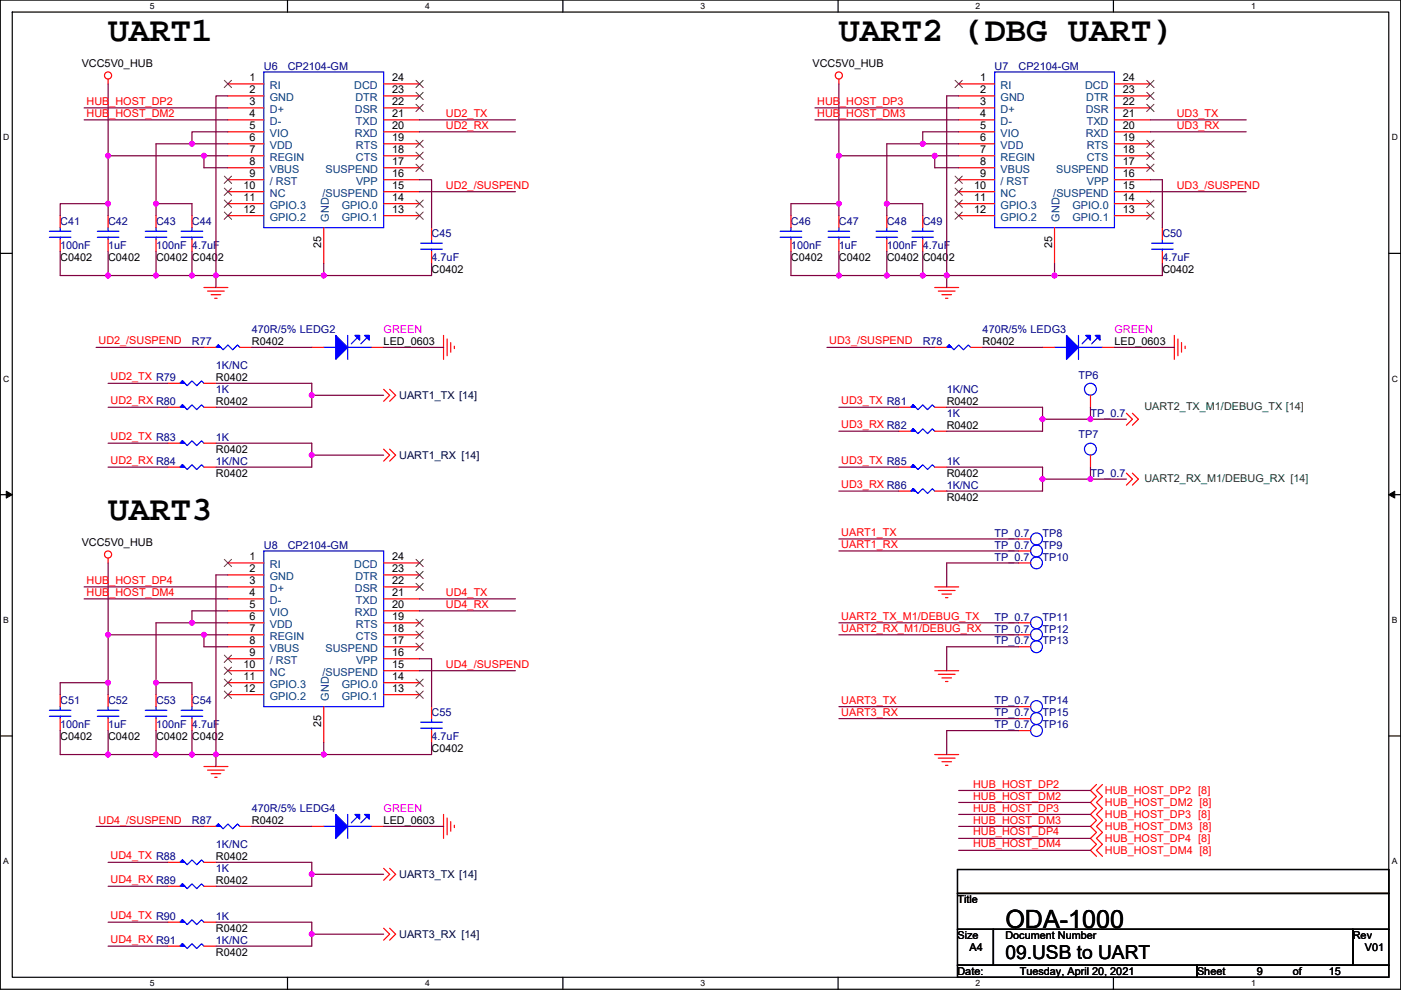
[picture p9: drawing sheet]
<svg xmlns="http://www.w3.org/2000/svg" width="297mm" height="210mm" viewBox="0 0 297 210" stroke-linecap="round" stroke-linejoin="round" font-family="sans-serif">
<path d="M.1 0h296.9v209.8h-296.9zM2.6 2.6h291.8v204.7h-291.8z" fill="none" stroke="#000" stroke-width=".25"/>
<g fill="#fff">
<path d="M31.8 .3h1v2h-1z"/>
<path d="M31.8 207.5h1v2.1h-1z"/>
</g>
<path d="M61 0v2.6M61 207.3v2.5" fill="none" stroke="#000" stroke-width=".25"/>
<g fill="#fff">
<path d="M90.1 .3h1v2h-1z"/>
<path d="M90.1 207.5h1v2.1h-1z"/>
</g>
<path d="M119.3 0v2.6M119.3 207.3v2.5" fill="none" stroke="#000" stroke-width=".25"/>
<g fill="#fff">
<path d="M148.5 .3h1v2h-1z"/>
<path d="M148.5 207.5h1v2.1h-1z"/>
</g>
<path d="M177.7 0v2.6M177.7 207.3v2.5" fill="none" stroke="#000" stroke-width=".25"/>
<g fill="#fff">
<path d="M206.9 .3h1v2h-1z"/>
<path d="M206.9 207.5h1v2.1h-1z"/>
</g>
<path d="M236.1 0v2.6M236.1 207.3v2.5" fill="none" stroke="#000" stroke-width=".25"/>
<g fill="#fff">
<path d="M265.2 .3h1v2h-1z"/>
<path d="M265.2 207.5h1v2.1h-1z"/>
<path d="M.7 28.2h1.3v2h-1.3z"/>
<path d="M295.1 28.2h1.3v2h-1.3z"/>
<path d="M.7 79.3h1.3v2.1h-1.3z"/>
<path d="M295.1 79.3h1.3v2.1h-1.3z"/>
</g>
<path d="M.1 53.7h2.5M294.4 53.7h2.6" fill="none" stroke="#000" stroke-width=".25"/>
<g fill="#fff">
<path d="M.7 130.5h1.2v2h-1.2z"/>
<path d="M295.1 130.5h1.2v2h-1.2z"/>
</g>
<path d="M.1 104.9h2.5M294.4 104.9h2.6" fill="none" stroke="#000" stroke-width=".25"/>
<path d="M1.3 104.2l1.3 .7-1.3 .7zM294.4 104.9l1.3-.7v1.4z" fill="#000" stroke="#000" stroke-width=".21"/>
<g fill="#fff">
<path d="M.7 181.7h1.2v2h-1.2z"/>
<path d="M295.1 181.7h1.2v2h-1.2z"/>
</g>
<path d="M.1 156.1h2.5M294.4 156.1h2.6M203 184.4h91.4v5.1h-91.4zM203 189.5h91.4v7.6h-91.4zM203 197.1h7.6v7.6h-7.6zM210.6 197.1h76.2v7.6h-76.2zM286.8 197.1h7.6v7.6h-7.6zM203 204.7h50.8v2.6h-50.8zM253.8 204.7h40.6v2.6h-40.6z" fill="none" stroke="#000" stroke-width=".25"/>
<g fill="none" stroke="#f00" stroke-width=".25">
<path d="M22.9 16.8v1M48.3 17.8h7.6M81.3 17.8h7.7M177.9 16.8v1M203.3 17.8h7.6M236.3 17.8h7.6M48.3 20.3h7.6M48.3 22.9h7.6M48.3 25.4h7.6M48.3 28h7.6M48.3 30.5h7.6M48.3 33h7.6"/>
<path d="M48.3 35.6h7.6M48.3 38.1h7.6M81.3 38.1h7.7M81.3 35.6h7.7M81.3 33h7.7M81.3 30.5h7.7M81.3 28h7.7M81.3 25.4h7.7M81.3 22.9h7.7M81.3 20.3h7.7M203.3 20.3h7.6M203.3 22.9h7.6"/>
<path d="M203.3 25.4h7.6M203.3 28h7.6M203.3 30.5h7.6M203.3 33h7.6M203.3 35.6h7.6M203.3 38.1h7.6M236.3 38.1h7.6M236.3 35.6h7.6M236.3 33h7.6M236.3 30.5h7.6M236.3 28h7.6M236.3 25.4h7.6"/>
<path d="M236.3 22.9h7.6M236.3 20.3h7.6M12.8 50.8v2.6M12.8 45.7v2.6M22.9 50.8v2.6M22.9 45.7v2.6M33.1 50.8v2.6M33.1 45.7v2.6M40.7 50.8v2.6M40.7 45.7v2.6M48.3 40.7h7.6M48.3 43.2h7.6"/>
<path d="M48.3 45.7h7.6M68.6 48.3v7.6M81.3 45.7h7.7M81.3 43.2h7.7M81.3 40.7h7.7M91.5 53.4v2.5M91.5 48.3v2.5M167.7 50.8v2.6M167.7 45.7v2.6M177.9 50.8v2.6M177.9 45.7v2.6M188 50.8v2.6"/>
<path d="M188 45.7v2.6M195.6 50.8v2.6M195.6 45.7v2.6M203.3 40.7h7.6M203.3 43.2h7.6M203.3 45.7h7.6M223.6 48.3v7.6M236.3 45.7h7.6M236.3 43.2h7.6M236.3 40.7h7.6M246.4 53.4v2.5M246.4 48.3v2.5"/>
<path d="M43.2 73.7h2.6M43.2 61h5.1M44 61.7h3.6M44.8 62.5h2M45.5 63.3h.5M50.9 73.7h2.5M66.1 73.7h2.5M78.8 73.7h2.5M94 71.1v5.1M94.8 71.9v3.6M95.6 72.7v2M96.3 73.4v.5"/>
<path d="M198.2 61h5.1M198.2 73.7h2.5M198.9 61.7h3.6M199.7 62.5h2M200.5 63.3h.5M205.8 73.7h2.5M221 73.7h2.6M233.7 73.7h2.6M249 71.1v5.1M249.7 71.9v3.6M250.5 72.7v2M251.3 73.4v.5"/>
<path d="M35.6 94h2.6M35.6 86.4h2.6M35.6 99.1h2.6M35.6 81.3h2.6M43.2 94h2.6M43.2 86.4h2.6M43.2 99.1h2.6M43.2 81.3h2.6M81.3 82.6l1.3 1.2-1.3 1.3M81.3 95.3l1.3 1.2-1.3 1.3M82.6 82.6l1.3 1.2-1.3 1.3M82.6 95.3l1.3 1.2-1.3 1.3"/>
<path d="M190.6 99.1h2.5M190.6 86.4h2.5M190.6 91.5h2.5M198.2 99.1h2.5M198.2 86.4h2.5M198.2 91.5h2.5M231.2 96.5v2.6M231.2 83.8v2.6M238.8 87.7l1.3 1.2-1.3 1.3M240.1 87.7l1.3 1.2-1.3 1.3M22.9 118.4v1M48.3 119.4h7.6"/>
<path d="M81.3 119.4h7.7M190.6 104.2h2.5M198.2 104.2h2.5M216 119.4h2.5M216 114.3h2.5M216 116.9h2.5M238.8 100.4l1.3 1.2-1.3 1.3M240.1 100.4l1.3 1.2-1.3 1.3M48.3 121.9h7.6M48.3 124.5h7.6M48.3 127h7.6M48.3 129.6h7.6"/>
<path d="M48.3 132.1h7.6M48.3 134.6h7.6M48.3 137.2h7.6M48.3 139.7h7.6M81.3 139.7h7.7M81.3 137.2h7.7M81.3 134.6h7.7M81.3 132.1h7.7M81.3 129.6h7.7M81.3 127h7.7M81.3 124.5h7.7M81.3 121.9h7.7"/>
<path d="M198.2 124.5h5.1M198.9 125.2h3.6M199.7 126h2M200.5 126.8h.5M216 132.1h2.5M216 134.6h2.5M216 137.2h2.5M12.8 152.4v2.6M12.8 147.3v2.6M22.9 152.4v2.6M22.9 147.3v2.6M33.1 152.4v2.6"/>
<path d="M33.1 147.3v2.6M40.7 152.4v2.6M40.7 147.3v2.6M48.3 142.3h7.6M48.3 144.8h7.6M48.3 147.3h7.6M68.6 149.9v7.6M81.3 147.3h7.7M81.3 144.8h7.7M81.3 142.3h7.7M91.5 155v2.5M91.5 149.9v2.5"/>
<path d="M198.2 142.3h5.1M198.9 143h3.6M199.7 143.8h2M200.5 144.5h.5M216 149.9h2.5M216 152.4h2.5M216 155h2.5M43.2 175.3h2.6M43.2 162.6h5.1M44 163.3h3.6M44.8 164.1h2M45.5 164.9h.5"/>
<path d="M50.9 175.3h2.5M66.1 175.3h2.5M78.8 175.3h2.5M94 172.7v5.1M94.8 173.5v3.6M95.6 174.3v2M96.3 175v.5M198.2 160h5.1M198.9 160.8h3.6M199.7 161.6h2M200.5 162.3h.5M232.5 166.4l-1.3 1.3 1.3 1.2-1.3 1.3 1.3 1.3-1.3 1.2 1.3 1.3-1.3 1.3 1.3 1.3-1.3 1.2 1.3 1.3-1.3 1.3 1.3 1.2"/>
<path d="M233.7 166.4l-1.2 1.3 1.2 1.2-1.2 1.3 1.2 1.3-1.2 1.2 1.2 1.3-1.2 1.3 1.2 1.3-1.2 1.2 1.2 1.3-1.2 1.3 1.2 1.2M35.6 195.6h2.6M35.6 182.9h2.6M35.6 188h2.6M43.2 195.6h2.6M43.2 182.9h2.6M43.2 188h2.6M81.3 184.2l1.3 1.2-1.3 1.3M81.3 196.9l1.3 1.2-1.3 1.3M82.6 184.2l1.3 1.2-1.3 1.3M82.6 196.9l1.3 1.2-1.3 1.3M35.6 200.7h2.6"/>
<path d="M43.2 200.7h2.6"/>
<circle cx="22.9" cy="16" r=".76"/>
<circle cx="177.8" cy="16" r=".76"/>
<circle cx="22.9" cy="117.6" r=".76"/>
</g>
<g fill="none" stroke="#00f" stroke-width=".25">
<path d="M55.9 15.3h25.4v33h-25.4zM210.9 15.3h25.4v33h-25.4zM10.5 49h4.5M10.5 50.3h4.5M12.8 50.3v.5M12.8 48.3v.7M20.6 49h4.6M20.6 50.3h4.6M22.9 50.3v.5M22.9 48.3v.7M30.8 49h4.6M30.8 50.3h4.6"/>
<path d="M33.1 50.3v.5M33.1 48.3v.7M38.4 49h4.6M38.4 50.3h4.6M40.7 50.3v.5M40.7 48.3v.7M89.2 51.6h4.6M89.2 52.9h4.6M91.5 52.9v.5M91.5 50.8v.8M165.4 49h4.6M165.4 50.3h4.6"/>
<path d="M167.7 50.3v.5M167.7 48.3v.7M175.6 49h4.5M175.6 50.3h4.5M177.9 50.3v.5M177.9 48.3v.7M185.7 49h4.6M185.7 50.3h4.6M188 50.3v.5M188 48.3v.7M193.4 49h4.5M193.4 50.3h4.5"/>
<path d="M195.6 50.3v.5M195.6 48.3v.7M244.2 51.6h4.5M244.2 52.9h4.5M246.4 52.9v.5M246.4 50.8v.8M45.8 73.7l.5-.5 1 1 1-1 1 1 1.1-1 .5 .5M68.6 73.7h2.6M73.7 71.1v5.1M73.7 73.7h5.1M75.8 71.6l-1.3 1.3M77.8 71.6l-1.3 1.3"/>
<path d="M200.7 73.7l.5-.5 1 1 1.1-1 1 1 1-1 .5 .5M223.6 73.7h2.5M228.7 71.1v5.1M228.7 73.7h5M230.7 71.6l-1.3 1.3M232.7 71.6l-1.2 1.3M38.2 94l.5-.5 1 1 1-1 1 1 1-1 .5 .5M38.2 86.4l.5-.5 1 1 1-1 1 1 1-1 .5 .5M38.2 99.1l.5-.5 1 1 1-1 1 1 1-1 .5 .5M38.2 81.3l.5-.5 1 1 1-1 1 1 1-1 .5 .5M193.1 99.1l.5-.5 1 1 1-1 1.1 1 1-1 .5 .5M193.1 86.4l.5-.5 1 1 1-1 1.1 1 1-1 .5 .5"/>
<path d="M193.1 91.5l.5-.5 1 1 1-1 1.1 1 1-1 .5 .5M55.9 116.9h25.4v33h-25.4zM193.1 104.2l.5-.5 1 1 1-1 1.1 1 1-1 .5 .5M10.5 150.6h4.5M10.5 151.9h4.5M12.8 151.9v.5M12.8 149.9v.7M20.6 150.6h4.6M20.6 151.9h4.6M22.9 151.9v.5M22.9 149.9v.7M30.8 150.6h4.6"/>
<path d="M30.8 151.9h4.6M33.1 151.9v.5M33.1 149.9v.7M38.4 150.6h4.6M38.4 151.9h4.6M40.7 151.9v.5M40.7 149.9v.7M89.2 153.2h4.6M89.2 154.5h4.6M91.5 154.5v.5M91.5 152.4v.8M45.8 175.3l.5-.5 1 1 1-1 1 1 1.1-1 .5 .5"/>
<path d="M68.6 175.3h2.6M73.7 172.7v5.1M73.7 175.3h5.1M75.8 173.2l-1.3 1.3M77.8 173.2l-1.3 1.3M38.2 195.6l.5-.5 1 1 1-1 1 1 1-1 .5 .5M38.2 182.9l.5-.5 1 1 1-1 1 1 1-1 .5 .5M38.2 188l.5-.5 1 1 1-1 1 1 1-1 .5 .5M38.2 200.7l.5-.5 1 1 1-1 1 1 1-1 .5 .5"/>
<circle cx="231.2" cy="82.6" r="1.26"/>
<circle cx="231.2" cy="95.3" r="1.26"/>
<circle cx="219.8" cy="119.4" r="1.26"/>
<circle cx="219.8" cy="116.8" r="1.26"/>
<circle cx="219.8" cy="114.3" r="1.26"/>
<circle cx="219.8" cy="132.1" r="1.26"/>
<circle cx="219.8" cy="134.6" r="1.26"/>
<circle cx="219.8" cy="137.2" r="1.26"/>
<circle cx="219.8" cy="149.9" r="1.26"/>
<circle cx="219.8" cy="152.4" r="1.26"/>
<circle cx="219.8" cy="154.9" r="1.26"/>
</g>
<g fill="#00f" stroke="#00f" stroke-width=".25">
<path d="M193.6 98.6l.5 .5h-1l.5-.5 .5 .5z" fill-rule="evenodd"/>
<path d="M193.6 85.9l.5 .5h-1l.5-.5 .5 .5z" fill-rule="evenodd"/>
<path d="M46.3 73.2l.5 .5h-1l.5-.5 .5 .5z" fill-rule="evenodd"/>
<path d="M201.2 73.2l.5 .5h-1l.5-.5 .5 .5z" fill-rule="evenodd"/>
<path d="M38.7 93.5l.5 .5h-1l.5-.5 .5 .5z" fill-rule="evenodd"/>
<path d="M46.3 174.8l.5 .5h-1l.5-.5 .5 .5z" fill-rule="evenodd"/>
<path d="M38.7 85.9l.5 .5h-1l.5-.5 .5 .5z" fill-rule="evenodd"/>
<path d="M71.2 71.1l2.5 2.6-2.5 2.5z" fill-rule="evenodd"/>
<path d="M75.2 71.1h1.1v1.1z" fill-rule="evenodd"/>
<path d="M77.3 71.1h1v1.1z" fill-rule="evenodd"/>
<path d="M226.1 71.1l2.6 2.6-2.6 2.5z" fill-rule="evenodd"/>
<path d="M230.2 71.1h1v1.1z" fill-rule="evenodd"/>
<path d="M232.2 71.1h1v1.1z" fill-rule="evenodd"/>
<path d="M38.7 195.1l.5 .5h-1l.5-.5 .5 .5z" fill-rule="evenodd"/>
<path d="M71.2 172.7l2.5 2.6-2.5 2.5z" fill-rule="evenodd"/>
<path d="M75.2 172.7h1.1v1.1z" fill-rule="evenodd"/>
<path d="M77.3 172.7h1v1.1z" fill-rule="evenodd"/>
<path d="M38.7 98.6l.5 .5h-1l.5-.5 .5 .5z" fill-rule="evenodd"/>
<path d="M193.6 103.7l.5 .5h-1l.5-.5 .5 .5z" fill-rule="evenodd"/>
<path d="M193.6 91l.5 .5h-1l.5-.5 .5 .5z" fill-rule="evenodd"/>
<path d="M38.7 182.4l.5 .5h-1l.5-.5 .5 .5z" fill-rule="evenodd"/>
<path d="M38.7 200.2l.5 .5h-1l.5-.5 .5 .5z" fill-rule="evenodd"/>
<path d="M38.7 187.5l.5 .5h-1l.5-.5 .5 .5z" fill-rule="evenodd"/>
<path d="M38.7 80.8l.5 .5h-1l.5-.5 .5 .5z" fill-rule="evenodd"/>
</g>
<g fill="none" stroke="#804000" stroke-width=".21">
<path d="M47.6 17l1.5 1.6M49.1 17l-1.6 1.6M88.2 19.6l1.5 1.5M88.2 17l1.5 1.6M89.7 19.6l-1.5 1.5M89.7 17l-1.5 1.6M202.5 17l1.5 1.6M204 17l-1.5 1.6M243.1 19.6l1.6 1.5M243.1 17l1.6 1.6M244.7 19.6l-1.6 1.5M244.7 17l-1.6 1.6"/>
<path d="M47.6 37.4l1.5 1.5M47.6 39.9l1.5 1.5M49.1 37.4l-1.6 1.5M49.1 39.9l-1.6 1.5M88.2 34.8l1.5 1.6M88.2 32.3l1.5 1.5M88.2 29.7l1.5 1.6M88.2 22.1l1.5 1.6M89.7 34.8l-1.5 1.6M89.7 32.3l-1.5 1.5M89.7 29.7l-1.5 1.6M89.7 22.1l-1.5 1.6"/>
<path d="M202.5 37.4l1.5 1.5M202.5 39.9l1.5 1.5M204 37.4l-1.5 1.5M204 39.9l-1.5 1.5M243.1 34.8l1.6 1.6M243.1 32.3l1.6 1.5M243.1 29.7l1.6 1.6M243.1 22.1l1.6 1.6M244.7 34.8l-1.6 1.6M244.7 32.3l-1.6 1.5M244.7 29.7l-1.6 1.6M244.7 22.1l-1.6 1.6"/>
<path d="M47.6 42.4l1.5 1.6M47.6 45l1.5 1.5M49.1 42.4l-1.6 1.6M49.1 45l-1.6 1.5M88.2 45l1.5 1.5M88.2 42.4l1.5 1.6M89.7 45l-1.5 1.5M89.7 42.4l-1.5 1.6M202.5 42.4l1.5 1.6M202.5 45l1.5 1.5M204 42.4l-1.5 1.6M204 45l-1.5 1.5"/>
<path d="M243.1 45l1.6 1.5M243.1 42.4l1.6 1.6M244.7 45l-1.6 1.5M244.7 42.4l-1.6 1.6M47.6 118.6l1.5 1.6M49.1 118.6l-1.6 1.6M88.2 118.6l1.5 1.6M89.7 118.6l-1.5 1.6M47.6 139l1.5 1.5M49.1 139l-1.6 1.5M88.2 136.4l1.5 1.6M88.2 133.9l1.5 1.5"/>
<path d="M88.2 131.3l1.5 1.6M88.2 123.7l1.5 1.6M88.2 121.2l1.5 1.5M89.7 136.4l-1.5 1.6M89.7 133.9l-1.5 1.5M89.7 131.3l-1.5 1.6M89.7 123.7l-1.5 1.6M89.7 121.2l-1.5 1.5M47.6 141.5l1.5 1.5M47.6 144l1.5 1.6M47.6 146.6l1.5 1.5M49.1 141.5l-1.6 1.5"/>
<path d="M49.1 144l-1.6 1.6M49.1 146.6l-1.6 1.5M88.2 146.6l1.5 1.5M88.2 144l1.5 1.6M89.7 146.6l-1.5 1.5M89.7 144l-1.5 1.6"/>
</g>
<g fill="none" stroke="#800040" stroke-width=".25">
<path d="M22.9 17.8v15.2M177.9 17.8v15.2M17.8 22.9h30.5M17.8 25.4h30.5M22.9 33h20.3M22.9 33v10.2M40.7 30.5h-7.6v12.7M40.7 30.5h7.6M43.2 33h5.1M43.2 33v2.6h5.1M48.3 28h-7.6v2.5M48.3 20.3h-2.5v38.1h-5.1"/>
<path d="M89 38.1h2.5v10.2M89 25.4h20.3M89 28h20.3M172.8 22.9h30.5M172.8 25.4h30.5M177.9 33v10.2M177.9 33h20.3M195.6 30.5h-7.6v12.7M195.6 30.5h7.7M198.2 33v2.6h5.1M198.2 33h5.1M203.3 20.3h-2.6v38.1"/>
<path d="M203.3 28h-7.7v2.5M243.9 25.4h20.3M243.9 28h20.3M243.9 38.1h2.5v10.2M12.8 53.4v5h20.3M22.9 43.2h-10.1v2.5M22.9 43.2v2.5M22.9 53.4v5M33.1 43.2h7.6v2.5M33.1 43.2v2.5M33.1 58.4h7.6M33.1 53.4v5"/>
<path d="M40.7 53.4v5M68.6 55.9v2.5M68.6 58.4h-22.8v2.6M89 40.7h20.3M91.5 55.9v2.5h-22.9M167.7 53.4v5h10.2M177.9 53.4v5M177.9 43.2h-10.2v2.5M177.9 43.2v2.5M177.9 58.4h10.1M188 43.2h7.6v2.5M188 58.4h7.6"/>
<path d="M188 43.2v2.5M188 53.4v5M195.6 53.4v5M195.6 58.4h5.1M200.7 58.4h22.9M200.7 58.4v2.6M223.6 55.9v2.5M243.9 40.7h20.3M246.4 55.9v2.5h-22.8M20.4 73.7h22.8M53.4 73.7h12.7M81.3 73.7h12.7"/>
<path d="M175.3 73.7h22.9M208.3 73.7h12.7M236.3 73.7h12.7M22.9 81.3h12.7M22.9 86.4h12.7M22.9 94h12.7M22.9 99.1h12.7M45.8 81.3h20.3v2.5M45.8 94h20.3v2.5M66.1 83.8h15.2M66.1 96.5h15.2M66.1 83.8v2.6h-20.3"/>
<path d="M66.1 96.5v2.6h-20.3M177.9 99.1h12.7M177.9 91.5h12.7M177.9 86.4h12.7M200.7 86.4h20.3v2.5M200.7 99.1h20.3v2.5M221 88.9h10.2M221 88.9v2.6h-20.3M231.2 86.4v2.5M231.2 99.1v2.5M231.2 88.9h7.6M22.9 119.4v15.2"/>
<path d="M177.9 114.3h38.1M177.9 104.2h12.7M177.9 116.9h38.1M216 119.4h-15.3v5.1M221 101.6h10.2M221 101.6v2.6h-20.3M231.2 101.6h7.6M17.8 124.5h30.5M17.8 127h30.5M22.9 134.6v10.2M22.9 134.6h20.3M40.7 132.1h7.6"/>
<path d="M40.7 132.1h-7.6v12.7M43.2 134.6v2.6h5.1M43.2 134.6h5.1M48.3 121.9h-2.5v38.1M48.3 129.6h-7.6v2.5M89 127h20.3M89 129.6h20.3M89 139.7h2.5v10.2M177.9 134.6h38.1M177.9 132.1h38.1M216 137.2h-15.3v5.1M12.8 155v5h10.1"/>
<path d="M22.9 144.8h-10.1v2.5M22.9 144.8v2.5M22.9 155v5M33.1 144.8h7.6v2.5M33.1 144.8v2.5M33.1 155v5M40.7 155v5M68.6 157.5v2.5M89 142.3h20.3M91.5 157.5v2.5h-22.9M177.9 152.4h38.1M177.9 149.9h38.1"/>
<path d="M216 155h-15.3v5M20.4 175.3h22.8M22.9 160h10.2M33.1 160h7.6M40.7 160h5.1M45.8 160h22.8M45.8 160v2.6M53.4 175.3h12.7M81.3 175.3h12.7M203.3 170.2h27.9M203.3 172.7h27.9M203.3 175.3h27.9"/>
<path d="M203.3 177.8h27.9M203.3 167.7h27.9M22.9 182.9h12.7M22.9 188h12.7M22.9 195.6h12.7M45.8 182.9h20.3v2.5M45.8 195.6h20.3v2.5M66.1 185.4h15.2M66.1 198.1h15.2M66.1 185.4v2.6h-20.3M66.1 198.1v2.6h-20.3M203.3 180.4h27.9"/>
<path d="M22.9 200.7h12.7"/>
</g>
<g fill="#f0f" stroke="#f0f" stroke-width=".25">
<circle cx="66.1" cy="83.8" r=".5"/>
<circle cx="66.1" cy="96.5" r=".5"/>
<circle cx="66.1" cy="185.4" r=".5"/>
<circle cx="66.1" cy="198.1" r=".5"/>
<circle cx="45.8" cy="58.4" r=".5"/>
<circle cx="40.7" cy="30.5" r=".5"/>
<circle cx="22.9" cy="33" r=".5"/>
<circle cx="43.2" cy="33" r=".5"/>
<circle cx="22.9" cy="43.2" r=".5"/>
<circle cx="33.1" cy="43.2" r=".5"/>
<circle cx="22.9" cy="58.4" r=".5"/>
<circle cx="33.1" cy="58.4" r=".5"/>
<circle cx="40.7" cy="58.4" r=".5"/>
<circle cx="68.6" cy="58.4" r=".5"/>
<circle cx="45.8" cy="160" r=".5"/>
<circle cx="40.7" cy="132.1" r=".5"/>
<circle cx="33.1" cy="144.8" r=".5"/>
<circle cx="43.2" cy="134.6" r=".5"/>
<circle cx="22.9" cy="134.6" r=".5"/>
<circle cx="22.9" cy="144.8" r=".5"/>
<circle cx="22.9" cy="160" r=".5"/>
<circle cx="33.1" cy="160" r=".5"/>
<circle cx="40.7" cy="160" r=".5"/>
<circle cx="68.6" cy="160" r=".5"/>
<circle cx="231.2" cy="88.9" r=".5"/>
<circle cx="221" cy="88.9" r=".5"/>
<circle cx="231.2" cy="101.6" r=".5"/>
<circle cx="221" cy="101.6" r=".5"/>
<circle cx="200.7" cy="58.4" r=".5"/>
<circle cx="195.6" cy="30.5" r=".5"/>
<circle cx="177.8" cy="43.2" r=".5"/>
<circle cx="198.2" cy="33" r=".5"/>
<circle cx="177.8" cy="33" r=".5"/>
<circle cx="188" cy="43.2" r=".5"/>
<circle cx="177.8" cy="58.4" r=".5"/>
<circle cx="188" cy="58.4" r=".5"/>
<circle cx="195.6" cy="58.4" r=".5"/>
<circle cx="223.6" cy="58.4" r=".5"/>
</g>
<g font-size="7.4">
<text x="22.9" y="8.7">UART1</text>
<text x="177.9" y="8.7">UART2 (DBG UART)</text>
<text x="22.9" y="110.3">UART3</text>
</g>
<text font-size="5.3" x="213.2" y="196.8">ODA-1000</text>
<text font-size="4.1" x="213.2" y="203.3">09.USB to UART</text>
<g font-size="2.3">
<text x="17.3" y="14.3">VCC5V0_HUB</text>
<text x="52.9" y="17.3">1</text>
<text x="83.1" y="17.3">24</text>
<text x="172.3" y="14.3">VCC5V0_HUB</text>
<text x="207.8" y="17.3">1</text>
<text x="238.1" y="17.3">24</text>
<text x="52.9" y="19.8">2</text>
<text x="52.9" y="22.4">3</text>
<text x="83.1" y="22.4">22</text>
<text x="83.1" y="19.8">23</text>
<text x="207.8" y="19.8">2</text>
<text x="207.8" y="22.4">3</text>
<text x="238.1" y="22.4">22</text>
<text x="238.1" y="19.8">23</text>
<text x="52.9" y="24.9">4</text>
<text x="52.9" y="27.4">5</text>
<text x="52.9" y="30">6</text>
<text x="83.1" y="27.4">20</text>
<text x="83.1" y="30">19</text>
<text x="83.1" y="24.9">21</text>
<text x="207.8" y="24.9">4</text>
<text x="207.8" y="27.4">5</text>
<text x="207.8" y="30">6</text>
<text x="238.1" y="27.4">20</text>
<text x="238.1" y="30">19</text>
<text x="238.1" y="24.9">21</text>
<text x="52.9" y="32.5">7</text>
<text x="52.9" y="35.1">8</text>
<text x="83.1" y="35.1">17</text>
<text x="83.1" y="32.5">18</text>
<text x="207.8" y="32.5">7</text>
<text x="207.8" y="35.1">8</text>
<text x="238.1" y="35.1">17</text>
<text x="238.1" y="32.5">18</text>
<text x="51.6" y="40.1">10</text>
<text x="52.9" y="37.6">9</text>
<text x="83.1" y="37.6">16</text>
<text x="83.1" y="40.1">15</text>
<text x="206.6" y="40.1">10</text>
<text x="207.8" y="37.6">9</text>
<text x="238.1" y="40.1">15</text>
<text x="238.1" y="37.6">16</text>
<text x="51.6" y="42.7">11</text>
<text x="51.6" y="45.2">12</text>
<text x="83.1" y="45.2">13</text>
<text x="83.1" y="42.7">14</text>
<text x="206.6" y="42.7">11</text>
<text x="206.6" y="45.2">12</text>
<text x="238.1" y="45.2">13</text>
<text x="238.1" y="42.7">14</text>
<text x="68.1" y="52.6" transform="rotate(-90 68.1 52.6)">25</text>
<text x="223.1" y="52.6" transform="rotate(-90 223.1 52.6)">25</text>
<text x="12.8" y="55.4">C0402</text>
<text x="22.9" y="55.4">C0402</text>
<text x="33.1" y="55.4">C0402 C0402</text>
<text x="91.5" y="58">C0402</text>
<text x="167.7" y="55.4">C0402</text>
<text x="177.9" y="55.4">C0402</text>
<text x="188" y="55.4">C0402</text>
<text x="195.6" y="55.4">C0402</text>
<text x="246.4" y="58">C0402</text>
<text x="53.4" y="73.2">R0402</text>
<text x="81.3" y="73.2">LED_0603</text>
<text x="208.3" y="73.2">R0402</text>
<text x="236.3" y="73.2">LED_0603</text>
<text x="45.8" y="80.8">R0402</text>
<text x="45.8" y="85.9">R0402</text>
<text x="200.7" y="85.9">R0402</text>
<text x="200.7" y="91">R0402</text>
<text x="45.8" y="96.1">R0402</text>
<text x="45.8" y="101.1">R0402</text>
<text x="200.7" y="101.1">R0402</text>
<text x="200.7" y="106.2">R0402</text>
<text x="17.3" y="115.9">VCC5V0_HUB</text>
<text x="52.9" y="118.9">1</text>
<text x="83.1" y="118.9">24</text>
<text x="52.9" y="121.4">2</text>
<text x="52.9" y="124">3</text>
<text x="83.1" y="124">22</text>
<text x="83.1" y="121.4">23</text>
<text x="52.9" y="126.5">4</text>
<text x="52.9" y="129">5</text>
<text x="52.9" y="131.6">6</text>
<text x="83.1" y="129">20</text>
<text x="83.1" y="131.6">19</text>
<text x="83.1" y="126.5">21</text>
<text x="52.9" y="134.1">7</text>
<text x="52.9" y="136.7">8</text>
<text x="83.1" y="136.7">17</text>
<text x="83.1" y="134.1">18</text>
<text x="51.6" y="141.7">10</text>
<text x="52.9" y="139.2">9</text>
<text x="83.1" y="139.2">16</text>
<text x="83.1" y="141.7">15</text>
<text x="51.6" y="144.3">11</text>
<text x="51.6" y="146.8">12</text>
<text x="83.1" y="146.8">13</text>
<text x="83.1" y="144.3">14</text>
<text x="68.1" y="154.2" transform="rotate(-90 68.1 154.2)">25</text>
<text x="12.8" y="157">C0402</text>
<text x="22.9" y="157">C0402</text>
<text x="33.1" y="157">C0402 C0402</text>
<text x="91.5" y="159.6">C0402</text>
<text x="53.4" y="174.8">R0402</text>
<text x="81.3" y="174.8">LED_0603</text>
<text x="45.8" y="182.4">R0402</text>
<text x="45.8" y="187.5">R0402</text>
<text x="203" y="191.6">Title</text>
<text x="45.8" y="197.7">R0402</text>
<text x="45.8" y="202.7">R0402</text>
<text x="203" y="199.2">Size</text>
<text x="205.5" y="201.7">A4</text>
<text x="213.2" y="199.2">Document Number</text>
<text x="286.8" y="199.2">Rev</text>
<text x="289.4" y="201.7">V01</text>
<text x="203" y="206.8">Date:</text>
<text x="216.2" y="206.8">Tuesday, April 20, 2021</text>
<text x="253.8" y="206.8">Sheet</text>
<text x="266.5" y="206.8">9</text>
<text x="274.1" y="206.8">of</text>
<text x="281.7" y="206.8">15</text>
</g>
<g font-size="2.3" fill="#000080">
<text x="55.9" y="14.8">U6</text>
<text x="61" y="14.8">CP2104-GM</text>
<text x="210.9" y="14.8">U7</text>
<text x="216" y="14.8">CP2104-GM</text>
<text x="12.8" y="47.8">C41</text>
<text x="22.9" y="47.8">C42</text>
<text x="33.1" y="47.8">C43</text>
<text x="40.7" y="47.8">C44</text>
<text x="167.7" y="47.8">C46</text>
<text x="177.9" y="47.8">C47</text>
<text x="188" y="47.8">C48</text>
<text x="195.6" y="47.8">C49</text>
<text x="12.8" y="52.9">100nF</text>
<text x="22.9" y="52.9">1uF</text>
<text x="33.1" y="52.9">100nF 4.7uF</text>
<text x="91.5" y="50.3">C45</text>
<text x="167.7" y="52.9">100nF</text>
<text x="177.9" y="52.9">1uF</text>
<text x="188" y="52.9">100nF</text>
<text x="195.6" y="52.9">4.7uF</text>
<text x="246.4" y="50.3">C50</text>
<text x="91.5" y="55.4">4.7uF</text>
<text x="246.4" y="55.4">4.7uF</text>
<text x="53.4" y="70.7">470R/5% LEDG2</text>
<text x="208.3" y="70.7">470R/5% LEDG3</text>
<text x="40.7" y="73.2">R77</text>
<text x="195.6" y="73.2">R78</text>
<text x="45.8" y="83.4">1K</text>
<text x="45.8" y="78.3">1K/NC</text>
<text x="200.7" y="83.4">1K/NC</text>
<text x="228.7" y="80.3">TP6</text>
<text x="200.7" y="88.4">1K</text>
<text x="231.2" y="88.4">TP_0.7</text>
<text x="45.8" y="93.5">1K</text>
<text x="228.7" y="93">TP7</text>
<text x="45.8" y="98.6">1K/NC</text>
<text x="200.7" y="98.6">1K</text>
<text x="231.2" y="101.1">TP_0.7</text>
<text x="200.7" y="103.7">1K/NC</text>
<text x="210.9" y="113.8">TP_0.7</text>
<text x="221" y="113.8">TP8</text>
<text x="55.9" y="116.4">U8</text>
<text x="61" y="116.4">CP2104-GM</text>
<text x="210.9" y="118.9">TP_0.7</text>
<text x="210.9" y="116.4">TP_0.7</text>
<text x="221" y="118.9">TP10</text>
<text x="221" y="116.4">TP9</text>
<text x="210.9" y="131.6">TP_0.7</text>
<text x="221" y="131.6">TP11</text>
<text x="210.9" y="134.2">TP_0.7</text>
<text x="210.9" y="136.7">TP_0.7</text>
<text x="221" y="134.2">TP12</text>
<text x="221" y="136.7">TP13</text>
<text x="12.8" y="149.4">C51</text>
<text x="22.9" y="149.4">C52</text>
<text x="33.1" y="149.4">C53</text>
<text x="40.7" y="149.4">C54</text>
<text x="210.9" y="149.4">TP_0.7</text>
<text x="221" y="149.4">TP14</text>
<text x="12.8" y="154.5">100nF</text>
<text x="22.9" y="154.5">1uF</text>
<text x="33.1" y="154.5">100nF 4.7uF</text>
<text x="91.5" y="151.9">C55</text>
<text x="210.9" y="151.9">TP_0.7</text>
<text x="210.9" y="154.5">TP_0.7</text>
<text x="221" y="151.9">TP15</text>
<text x="221" y="154.5">TP16</text>
<text x="91.5" y="157">4.7uF</text>
<text x="53.4" y="172.3">470R/5% LEDG4</text>
<text x="40.7" y="174.8">R87</text>
<text x="45.8" y="179.9">1K/NC</text>
<text x="45.8" y="185">1K</text>
<text x="45.8" y="195.1">1K</text>
<text x="45.8" y="200.2">1K/NC</text>
</g>
<g font-size="2.3" fill="#f00">
<text x="18.3" y="22.3">HUB_HOST_DP2</text>
<text x="173.3" y="22.3">HUB_HOST_DP3</text>
<text x="18.3" y="24.8">HUB_HOST_DM2</text>
<text x="94.5" y="24.8">UD2_TX</text>
<text x="94.5" y="27.3">UD2_RX</text>
<text x="173.3" y="24.8">HUB_HOST_DM3</text>
<text x="249.5" y="24.8">UD3_TX</text>
<text x="249.5" y="27.3">UD3_RX</text>
<text x="94.5" y="40">UD2_/SUSPEND</text>
<text x="249.5" y="40">UD3_/SUSPEND</text>
<text x="20.9" y="73.1">UD2_/SUSPEND</text>
<text x="175.8" y="73.1">UD3_/SUSPEND</text>
<text x="23.4" y="80.7">UD2_TX R79</text>
<text x="23.4" y="85.8">UD2_RX R80</text>
<text x="178.4" y="85.8">UD3_TX R81</text>
<text x="23.4" y="93.4">UD2_TX R83</text>
<text x="178.4" y="90.8">UD3_RX R82</text>
<text x="23.4" y="98.5">UD2_RX R84</text>
<text x="178.4" y="98.5">UD3_TX R85</text>
<text x="178.4" y="103.5">UD3_RX R86</text>
<text x="178.4" y="113.7">UART1_TX</text>
<text x="178.4" y="116.2">UART1_RX</text>
<text x="18.3" y="123.9">HUB_HOST_DP4</text>
<text x="18.3" y="126.4">HUB_HOST_DM4</text>
<text x="94.5" y="126.4">UD4_TX</text>
<text x="94.5" y="128.9">UD4_RX</text>
<text x="178.4" y="131.5">UART2_TX_M1/DEBUG_TX</text>
<text x="178.4" y="134">UART2_RX_M1/DEBUG_RX</text>
<text x="94.5" y="141.6">UD4_/SUSPEND</text>
<text x="178.4" y="149.3">UART3_TX</text>
<text x="178.4" y="151.8">UART3_RX</text>
<text x="206.3" y="167">HUB_HOST_DP2</text>
<text x="206.3" y="169.6">HUB_HOST_DM2</text>
<text x="206.3" y="172.1">HUB_HOST_DP3</text>
<text x="234.2" y="168.4">HUB_HOST_DP2 [8]</text>
<text x="234.2" y="171">HUB_HOST_DM2 [8]</text>
<text x="234.2" y="173.5">HUB_HOST_DP3 [8]</text>
<text x="20.9" y="174.7">UD4_/SUSPEND</text>
<text x="206.3" y="174.7">HUB_HOST_DM3</text>
<text x="206.3" y="177.2">HUB_HOST_DP4</text>
<text x="206.3" y="179.7">HUB_HOST_DM4</text>
<text x="234.2" y="176.1">HUB_HOST_DM3 [8]</text>
<text x="234.2" y="178.6">HUB_HOST_DP4 [8]</text>
<text x="23.4" y="182.3">UD4_TX R88</text>
<text x="234.2" y="181.1">HUB_HOST_DM4 [8]</text>
<text x="23.4" y="187.4">UD4_RX R89</text>
<text x="23.4" y="195">UD4_TX R90</text>
<text x="23.4" y="200.1">UD4_RX R91</text>
</g>
<g font-size="2.3" fill="#004080">
<text x="57.2" y="18.8">RI</text>
<text x="57.2" y="21.4">GND</text>
<text x="57.2" y="23.9">D+</text>
<text x="75.1" y="18.8">DCD</text>
<text x="75.2" y="23.9">DSR</text>
<text x="75.3" y="21.4">DTR</text>
<text x="212.2" y="18.8">RI</text>
<text x="212.2" y="21.4">GND</text>
<text x="212.2" y="23.9">D+</text>
<text x="230.1" y="18.8">DCD</text>
<text x="230.2" y="23.9">DSR</text>
<text x="230.3" y="21.4">DTR</text>
<text x="57.2" y="26.5">D-</text>
<text x="57.2" y="29">VIO</text>
<text x="75.2" y="29">RXD</text>
<text x="75.5" y="26.5">TXD</text>
<text x="212.2" y="26.5">D-</text>
<text x="212.2" y="29">VIO</text>
<text x="230.2" y="29">RXD</text>
<text x="230.4" y="26.5">TXD</text>
<text x="57.2" y="31.5">VDD</text>
<text x="57.2" y="34.1">REGIN</text>
<text x="75.5" y="34.1">CTS</text>
<text x="75.5" y="31.5">RTS</text>
<text x="212.2" y="31.5">VDD</text>
<text x="212.2" y="34.1">REGIN</text>
<text x="230.4" y="34.1">CTS</text>
<text x="230.4" y="31.5">RTS</text>
<text x="57.2" y="36.6">VBUS</text>
<text x="57.2" y="39.2">/ RST</text>
<text x="57.2" y="41.7">NC</text>
<text x="68.4" y="41.7">/SUSPEND</text>
<text x="69" y="36.6">SUSPEND</text>
<text x="75.5" y="39.2">VPP</text>
<text x="212.2" y="36.6">VBUS</text>
<text x="212.2" y="39.2">/ RST</text>
<text x="212.2" y="41.7">NC</text>
<text x="223.3" y="41.7">/SUSPEND</text>
<text x="224" y="36.6">SUSPEND</text>
<text x="230.4" y="39.2">VPP</text>
<text x="57.2" y="44.2">GPIO.3</text>
<text x="57.2" y="46.8">GPIO.2</text>
<text x="69.7" y="47" transform="rotate(-90 69.7 47)">GND</text>
<text x="72.5" y="46.8">GPIO.1</text>
<text x="72.5" y="44.2">GPIO.0</text>
<text x="212.2" y="44.2">GPIO.3</text>
<text x="212.2" y="46.8">GPIO.2</text>
<text x="224.6" y="47" transform="rotate(-90 224.6 47)">GND</text>
<text x="227.4" y="46.8">GPIO.1</text>
<text x="227.4" y="44.2">GPIO.0</text>
<text x="57.2" y="120.4">RI</text>
<text x="57.2" y="123">GND</text>
<text x="57.2" y="125.5">D+</text>
<text x="75.1" y="120.4">DCD</text>
<text x="75.2" y="125.5">DSR</text>
<text x="75.3" y="123">DTR</text>
<text x="57.2" y="128.1">D-</text>
<text x="57.2" y="130.6">VIO</text>
<text x="75.2" y="130.6">RXD</text>
<text x="75.5" y="128.1">TXD</text>
<text x="57.2" y="133.1">VDD</text>
<text x="57.2" y="135.7">REGIN</text>
<text x="75.5" y="135.7">CTS</text>
<text x="75.5" y="133.1">RTS</text>
<text x="57.2" y="138.2">VBUS</text>
<text x="57.2" y="140.8">/ RST</text>
<text x="57.2" y="143.3">NC</text>
<text x="68.4" y="143.3">/SUSPEND</text>
<text x="69" y="138.2">SUSPEND</text>
<text x="75.5" y="140.8">VPP</text>
<text x="57.2" y="145.8">GPIO.3</text>
<text x="57.2" y="148.4">GPIO.2</text>
<text x="69.7" y="148.6" transform="rotate(-90 69.7 148.6)">GND</text>
<text x="72.5" y="148.4">GPIO.1</text>
<text x="72.5" y="145.8">GPIO.0</text>
</g>
<g font-size="2.3" fill="#f0f">
<text x="81.3" y="70.7">GREEN</text>
<text x="236.3" y="70.7">GREEN</text>
<text x="81.3" y="172.3">GREEN</text>
</g>
<g font-size="2.3" fill="#000040">
<text x="84.6" y="84.6">UART1_TX [14]</text>
<text x="84.6" y="97.3">UART1_RX [14]</text>
<text x="84.6" y="186.2">UART3_TX [14]</text>
<text x="84.6" y="198.9">UART3_RX [14]</text>
</g>
<g font-size="2.3" fill="#008000">
<text x="242.6" y="86.9">UART2_TX_M1/DEBUG_TX [14]</text>
<text x="242.6" y="102.2">UART2_RX_M1/DEBUG_RX [14]</text>
</g>
<g font-size="1.8">
<text x="31.8" y="1.9">5</text>
<text x="90.1" y="1.9">4</text>
<text x="148.5" y="1.9">3</text>
<text x="206.9" y="1.9">2</text>
<text x="265.2" y="1.9">1</text>
<text x=".7" y="29.8">D</text>
<text x="295.1" y="29.8">D</text>
<text x=".7" y="81">C</text>
<text x="295.1" y="81">C</text>
<text x=".7" y="132.1">B</text>
<text x="295.1" y="132.1">B</text>
<text x=".7" y="183.3">A</text>
<text x="295.1" y="183.3">A</text>
<text x="31.8" y="209.2">5</text>
<text x="90.1" y="209.2">4</text>
<text x="148.5" y="209.2">3</text>
<text x="206.9" y="209.2">2</text>
<text x="265.2" y="209.2">1</text>
</g>
</svg>
